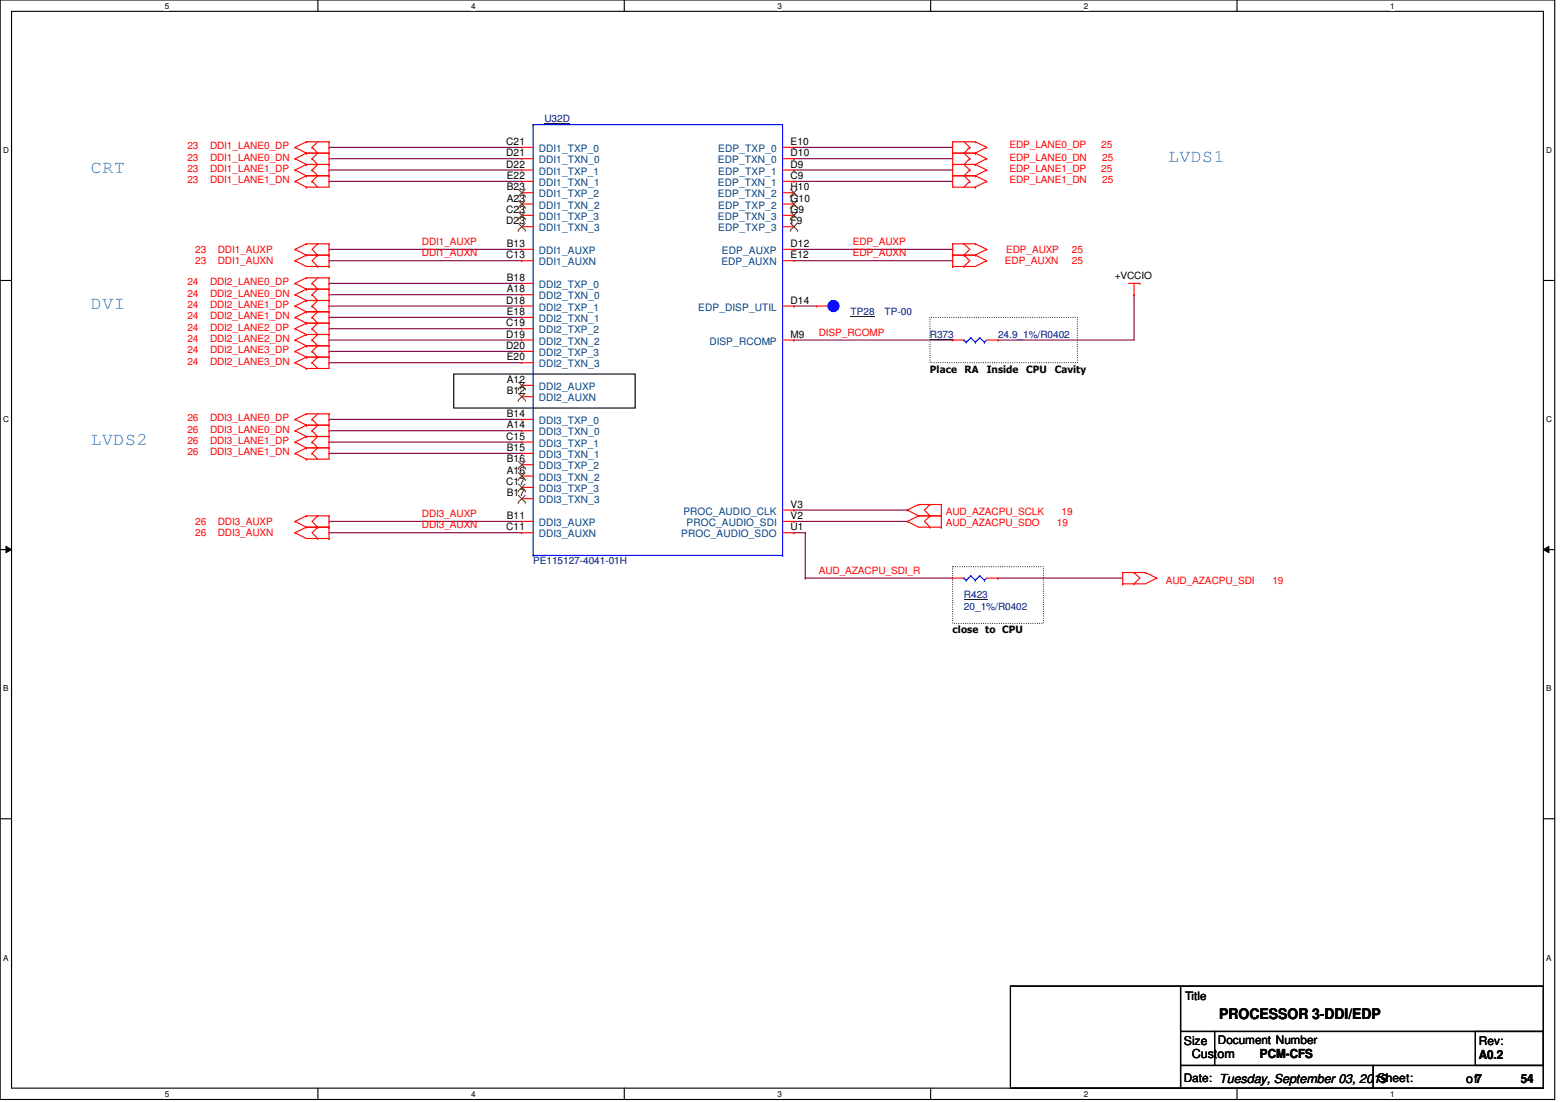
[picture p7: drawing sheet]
<svg xmlns="http://www.w3.org/2000/svg" width="297mm" height="210mm" viewBox="0 0 297 210" stroke-linecap="round" stroke-linejoin="round" font-family="sans-serif">
<path d="M0 0h296v209.4h-296zM2.2 2.2h291.7v205.1h-291.7z" fill="none" stroke="#000" stroke-width=".21"/>
<g fill="#fff">
<path d="M31.4 .3h.8v1.7h-.8z"/>
<path d="M31.4 207.5h.8v1.8h-.8z"/>
</g>
<path d="M60.5 0v2.2M60.5 207.3v2.1" fill="none" stroke="#000" stroke-width=".21"/>
<g fill="#fff">
<path d="M89.7 .3h.8v1.7h-.8z"/>
<path d="M89.7 207.5h.8v1.8h-.8z"/>
</g>
<path d="M118.9 0v2.2M118.9 207.3v2.1" fill="none" stroke="#000" stroke-width=".21"/>
<g fill="#fff">
<path d="M148 .3h.9v1.7h-.9z"/>
<path d="M148 207.5h.9v1.8h-.9z"/>
</g>
<path d="M177.2 0v2.2M177.2 207.3v2.1" fill="none" stroke="#000" stroke-width=".21"/>
<g fill="#fff">
<path d="M206.4 .3h.8v1.7h-.8z"/>
<path d="M206.4 207.5h.8v1.8h-.8z"/>
</g>
<path d="M235.5 0v2.2M235.5 207.3v2.1" fill="none" stroke="#000" stroke-width=".21"/>
<g fill="#fff">
<path d="M264.7 .3h.9v1.7h-.9z"/>
<path d="M264.7 207.5h.9v1.8h-.9z"/>
<path d="M.6 27.8h1.1v1.7h-1.1z"/>
<path d="M294.4 27.8h1.1v1.7h-1.1z"/>
<path d="M.6 79h1.1v1.8h-1.1z"/>
<path d="M294.4 79h1.1v1.8h-1.1z"/>
</g>
<path d="M0 53.4h2.2M293.9 53.4h2.1" fill="none" stroke="#000" stroke-width=".21"/>
<g fill="#fff">
<path d="M.6 130.3h1v1.7h-1z"/>
<path d="M294.4 130.3h1v1.7h-1z"/>
</g>
<path d="M0 104.7h2.2M293.9 104.7h2.1" fill="none" stroke="#000" stroke-width=".21"/>
<path d="M1.1 104.1l1.1 .6-1.1 .6zM293.9 104.7l1-.6v1.2z" fill="#000"/>
<path d="M1.1 104.1l1.1 .6-1.1 .6zM293.9 104.7l1-.6v1.2z" fill="none" stroke="#000" stroke-width=".19"/>
<g fill="#fff">
<path d="M.6 181.6h1v1.7h-1z"/>
<path d="M294.4 181.6h1v1.7h-1z"/>
</g>
<path d="M86.4 71.2h34.5v6.5h-34.5zM0 156h2.2M293.9 156h2.1M192.4 187.8h32.4v19.5h-32.4zM224.8 196.5h6.5v6.4h-6.5zM224.8 187.8h69.1v8.7h-69.1zM231.3 196.5h62.6v6.4h-62.6zM280.9 196.5h13v6.4h-13zM224.8 202.9h36.7v4.4h-36.7zM261.5 202.9h32.4v4.4h-32.4z" fill="none" stroke="#000" stroke-width=".21"/>
<path d="M177.1 60.5h28v8.6h-28zM181.4 107.9h17.3v10.8h-17.3z" fill="none" stroke="#000" stroke-width=".21" stroke-dasharray="0 .4"/>
<g fill="none" stroke="#800040" stroke-width=".21">
<path d="M62.6 34.5h.1M62.6 32.4h.1M62.6 30.2h.1M62.6 28.1h.1M62.6 34.5h36.8M62.6 32.4h36.8M62.6 30.2h36.8M62.6 28.1h36.8M151.2 28.1h.1M151.2 30.2h.1M151.2 32.4h.1M151.2 34.5h.1"/>
<path d="M151.2 34.5h30.2M151.2 32.4h30.2M151.2 30.2h30.2M151.2 28.1h30.2M62.6 47.5h.1M62.6 49.7h.1M62.6 56.1h.1M62.6 58.3h.1M62.6 54h.1M62.6 47.5h36.8M62.6 49.7h36.8M62.6 56.1h36.8"/>
<path d="M62.6 58.3h36.8M62.6 54h36.8M151.2 58.3h.1M151.2 47.5h30.2M151.2 49.7h30.2M151.2 58.3h4.3M181.4 47.5h.1M181.4 49.7h.1M215.9 56.1h.1M215.9 56.1v8.7h-25.9M62.6 66.9h.1M62.6 69.1h.1"/>
<path d="M62.6 62.6h.1M62.6 64.8h.1M62.6 60.5h.1M62.6 79.9h.1M62.6 64.8h36.8M62.6 66.9h36.8M62.6 69.1h36.8M62.6 62.6h36.8M62.6 60.5h36.8M62.6 79.9h36.8M151.2 64.8h.1M151.2 64.8h30.2"/>
<path d="M190 64.8h.1M62.6 99.3h.1M62.6 82h.1M62.6 86.4h.1M62.6 84.2h.1M62.6 99.3h36.8M62.6 82h36.8M62.6 86.4h36.8M62.6 84.2h36.8M151.2 97.2h.1M151.2 99.3h.1M151.2 97.2h21.6"/>
<path d="M151.2 99.3h21.6M62.6 101.5h.1M62.6 101.5h36.8M151.2 101.5h.1M151.2 101.5h2.1M153.3 101.5h.1M153.3 110.1h.1M153.3 110.1h28.1M153.3 101.5v8.6M190 110.1h.1M190 110.1h23.8"/>
</g>
<g fill="none" stroke="#f00" stroke-width=".21">
<path d="M56.2 28.1h.1M56.2 30.2h.1M56.2 32.4h.1M56.2 34.5h.1M56.2 28.1l2.1 1.1M56.2 30.2l2.1 1.1M56.2 32.4l2.1 1.1M56.2 34.5l2.1 1.1M58.3 29.2h.1M58.3 27h.1M58.3 31.3h.1M58.3 33.5h.1"/>
<path d="M58.3 35.6h.1M58.3 29.2h4.3M58.3 27h4.3M58.3 27l-2.1 1.1M58.3 31.3h4.3M58.3 33.5h4.3M58.3 29.2l-2.1 1M58.3 31.3l-2.1 1.1M58.3 33.5l-2.1 1M59.4 28.1h.1M59.4 30.2h.1M59.4 32.4h.1"/>
<path d="M59.4 34.5h.1M59.4 28.1l1.1 1.1-1.1 1M59.4 30.2l1.1 1.1-1.1 1.1M59.4 32.4l1.1 1.1-1.1 1M59.4 34.5l1.1 1.1M60.5 27l-1.1 1.1M62.6 27h.1M62.6 29.2h.1M62.6 31.3h.1M62.6 33.5h.1M62.6 27v8.6h-4.3M99.4 28.1h.1"/>
<path d="M99.4 38.9h.1M99.4 36.7h.1M99.4 30.2h.1M99.4 32.4h.1M99.4 34.5h.1M99.4 32.4h2.1M99.4 30.2h2.1M99.4 28.1h2.1M99.4 38.9h2.1M99.4 36.7h2.1M99.4 34.5h2.1M149 32.4h2.2"/>
<path d="M149 30.2h2.2M149 28.1h2.2M149 38.9h2.2M149 36.7h2.2M149 34.5h2.2M151.2 32.4h.1M151.2 30.2h.1M151.2 28.1h.1M151.2 38.9h.1M151.2 36.7h.1M151.2 34.5h.1M181.4 27h.1"/>
<path d="M181.4 29.2h.1M181.4 31.3h.1M181.4 33.5h.1M181.4 29.2h4.3M181.4 27h4.3M181.4 27v8.6h4.3M181.4 31.3h4.3M181.4 33.5h4.3M183.6 27l1.1 1.1M184.7 28.1h.1M184.7 30.2h.1M184.7 32.4h.1"/>
<path d="M184.7 34.5h.1M184.7 28.1l-1.1 1.1 1.1 1M184.7 30.2l-1.1 1.1 1.1 1.1M184.7 32.4l-1.1 1.1 1.1 1M184.7 34.5l-1.1 1.1M185.7 29.2h.1M185.7 27h.1M185.7 31.3h.1M185.7 33.5h.1M185.7 35.6h.1M185.7 27l2.2 1.1M185.7 29.2l2.2 1"/>
<path d="M185.7 31.3l2.2 1.1M185.7 33.5l2.2 1M187.9 28.1h.1M187.9 30.2h.1M187.9 32.4h.1M187.9 34.5h.1M187.9 28.1l-2.2 1.1M187.9 30.2l-2.2 1.1M187.9 32.4l-2.2 1.1M187.9 34.5l-2.2 1.1M56.2 54h.1M56.2 56.1h.1"/>
<path d="M56.2 58.3h.1M56.2 47.5h.1M56.2 49.7h.1M56.2 54l2.1 1.1M56.2 56.1l2.1 1.1M56.2 58.3l2.1 1.1M56.2 47.5l2.1 1.1M56.2 49.7l2.1 1.1h4.3M58.3 55.1h.1M58.3 52.9h.1M58.3 57.2h.1M58.3 59.4h.1"/>
<path d="M58.3 46.4h.1M58.3 48.6h.1M58.3 55.1h4.3M58.3 52.9h4.3M58.3 52.9l-2.1 1.1M58.3 57.2h4.3M58.3 55.1l-2.1 1M58.3 59.4h4.3M58.3 57.2l-2.1 1.1M58.3 59.4l-2.1 1.1M58.3 48.6h4.3M58.3 46.4l-2.1 1.1"/>
<path d="M58.3 46.4h4.3M58.3 48.6l-2.1 1.1M59.4 54h.1M59.4 56.1h.1M59.4 58.3h.1M59.4 54l1.1 1.1-1.1 1M59.4 56.1l1.1 1.1-1.1 1.1M59.4 58.3l1.1 1.1-1.1 1.1M60.5 48.6h.1M60.5 46.4h.1M60.5 50.8h.1M60.5 52.9l-1.1 1.1"/>
<path d="M60.5 46.4l-1.1 1.1 1.1 1.1M60.5 48.6l-1.1 1.1 1.1 1.1M62.6 52.9h.1M62.6 55.1h.1M62.6 57.2h.1M62.6 59.4h.1M62.6 48.6h.1M62.6 46.4h.1M62.6 50.8h.1M62.6 46.4v4.4M62.6 52.9v17.3h-4.3M99.4 49.7h.1"/>
<path d="M99.4 54h.1M99.4 56.1h.1M99.4 58.3h.1M99.4 47.5h.1M99.4 41h.1M99.4 43.2h.1M99.4 54h2.1M99.4 49.7h2.1M99.4 56.1h2.1M99.4 58.3h2.1M99.4 47.5h2.1M99.4 43.2h2.1"/>
<path d="M99.4 41h2.1M149 49.7h2.2M149 58.3h2.2M149 47.5h2.2M149 43.2h2.2M149 41h2.2M151.2 58.3h.1M151.2 49.7h.1M151.2 47.5h.1M151.2 43.2h.1M151.2 41h.1M181.4 48.6h.1"/>
<path d="M181.4 46.4h.1M181.4 50.8h.1M181.4 46.4v4.4M181.4 48.6h4.3M181.4 46.4h4.3M183.6 48.6h.1M183.6 46.4h.1M183.6 50.8h.1M183.6 46.4l1.1 1.1-1.1 1.1M183.6 48.6l1.1 1.1-1.1 1.1M185.7 46.4h.1M185.7 48.6h.1"/>
<path d="M185.7 46.4l2.2 1.1M185.7 48.6l2.2 1.1M187.9 47.5h.1M187.9 49.7h.1M187.9 49.7l-2.2 1.1h-4.3M187.9 47.5l-2.2 1.1M214.9 54h2.1M215.9 56.1h.1M215.9 54v2.1M217 54h.1M56.2 60.5h.1M56.2 62.6h.1"/>
<path d="M56.2 64.8h.1M56.2 66.9h.1M56.2 69.1h.1M56.2 79.9h.1M56.2 60.5l2.1 1.1M56.2 62.6l2.1 1.1M56.2 64.8l2.1 1.1M56.2 66.9l2.1 1.1M56.2 69.1l2.1 1.1M56.2 79.9l2.1 1.1M58.3 61.6h.1M58.3 63.7h.1"/>
<path d="M58.3 65.9h.1M58.3 68h.1M58.3 70.2h.1M58.3 78.8h.1M58.3 61.6h4.3M58.3 63.7h4.3M58.3 61.6l-2.1 1M58.3 65.9h4.3M58.3 63.7l-2.1 1.1M58.3 68h4.3M58.3 65.9l-2.1 1M58.3 68l-2.1 1.1"/>
<path d="M58.3 78.8h4.3M58.3 78.8l-2.1 1.1M59.4 60.5h.1M59.4 62.6h.1M59.4 64.8h.1M59.4 66.9h.1M59.4 69.1h.1M59.4 79.9h.1M59.4 60.5l1.1 1.1-1.1 1M59.4 62.6l1.1 1.1-1.1 1.1M59.4 64.8l1.1 1.1-1.1 1M59.4 66.9l1.1 1.1-1.1 1.1"/>
<path d="M59.4 69.1l1.1 1.1M59.4 79.9l1.1 1.1-1.1 1M60.5 78.8l-1.1 1.1M62.6 61.6h.1M62.6 63.7h.1M62.6 65.9h.1M62.6 68h.1M62.6 78.8h.1M62.6 78.8v8.7h-4.3M99.4 79.9h.1M99.4 73.4h.1M99.4 75.6h.1"/>
<path d="M99.4 69.1h.1M99.4 60.5h.1M99.4 62.6h.1M99.4 66.9h.1M99.4 64.8h.1M99.4 79.9h2.1M99.4 73.4h2.1M99.4 75.6h2.1M99.4 69.1h2.1M99.4 60.5h2.1M99.4 62.6h2.1M99.4 66.9h2.1"/>
<path d="M99.4 64.8h2.1M149 64.8h2.2M151.2 64.8h.1M56.2 82h.1M56.2 84.2h.1M56.2 86.4h.1M56.2 99.3h.1M56.2 82l2.1 1.1M56.2 84.2l2.1 1.1M56.2 86.4l2.1 1.1M56.2 99.3l2.1 1.1M58.3 81h.1"/>
<path d="M58.3 83.1h.1M58.3 85.3h.1M58.3 87.5h.1M58.3 98.3h.1M58.3 98.3h4.3M58.3 81h4.3M58.3 83.1h4.3M58.3 81l-2.1 1M58.3 85.3h4.3M58.3 83.1l-2.1 1.1M58.3 85.3l-2.1 1.1M58.3 98.3l-2.1 1"/>
<path d="M59.4 82h.1M59.4 84.2h.1M59.4 86.4h.1M59.4 82l1.1 1.1-1.1 1.1M59.4 84.2l1.1 1.1-1.1 1.1M59.4 86.4l1.1 1.1M60.5 98.3h.1M60.5 98.3l-1.1 1 1.1 1.1M62.6 81h.1M62.6 83.1h.1M62.6 85.3h.1M62.6 98.3h.1"/>
<path d="M62.6 98.3v4.3M99.4 99.3h.1M99.4 95h.1M99.4 92.8h.1M99.4 90.7h.1M99.4 88.5h.1M99.4 86.4h.1M99.4 84.2h.1M99.4 82h.1M99.4 99.3h2.1M99.4 95h2.1M99.4 92.8h2.1"/>
<path d="M99.4 90.7h2.1M99.4 88.5h2.1M99.4 86.4h2.1M99.4 84.2h2.1M99.4 82h2.1M149 99.3h2.2M149 97.2h2.2M151.2 97.2h.1M151.2 99.3h.1M172.8 97.2h.1M172.8 99.3h.1M172.8 97.2l2.1 1.1"/>
<path d="M172.8 99.3l2.1 1.1h4.3M174.9 96.1h.1M174.9 98.3h.1M174.9 98.3h4.3M174.9 96.1l-2.1 1.1M174.9 96.1h4.3M174.9 98.3l-2.1 1M177.1 98.3h.1M177.1 96.1h.1M177.1 96.1l-1.1 1.1 1.1 1.1M177.1 98.3l-1.1 1 1.1 1.1M179.2 98.3h.1"/>
<path d="M179.2 96.1h.1M179.2 96.1v4.3M56.2 101.5h.1M56.2 101.5l2.1 1.1h4.3M58.3 100.4h.1M58.3 100.4h4.3M58.3 100.4l-2.1 1.1M60.5 100.4h.1M60.5 102.6h.1M60.5 100.4l-1.1 1.1 1.1 1.1M62.6 100.4h.1M62.6 102.6h.1"/>
<path d="M99.4 101.5h.1M99.4 101.5h2.1M149 101.5h2.2M151.2 101.5h.1M177.1 100.4h.1M179.2 100.4h.1M213.8 111.2h.1M213.8 109.1h.1M213.8 109.1h4.3M213.8 109.1v2.1M215.9 111.2h.1M215.9 109.1h.1"/>
<path d="M215.9 109.1l1.1 1-1.1 1.1M218.1 109.1h.1M218.1 109.1l2.2 1M220.3 110.1h.1M220.3 110.1l-2.2 1.1h-4.3"/>
</g>
<path d="M101.5 23.7h.1M101.5 23.7v82.1M101.5 23.7h47.5v82.1M101.5 105.8h.1M101.5 105.8h47.5M149 105.8h.1" fill="none" stroke="#00f" stroke-width=".21"/>
<path d="M103.7 23.6h4.8" fill="none" stroke="#000080" stroke-width=".19"/>
<g fill="none" stroke="#804000" stroke-width=".19">
<path d="M98.7 39.5h.1M98.7 37.4h.1M98.7 38.2l1.3 1.3M98.7 36.1l1.3 1.3M100 38.2l-1.3 1.3M100 36.1l-1.3 1.3M100 39.5h.1M100 37.4h.1M150.5 39.5h.1M150.5 37.4h.1M150.5 38.2l1.3 1.3M150.5 36.1l1.3 1.3"/>
<path d="M151.8 38.2l-1.3 1.3M151.8 36.1l-1.3 1.3M151.8 39.5h.1M151.8 37.4h.1M98.7 41.7h.1M98.7 43.9h.1M98.7 40.4l1.3 1.3M98.7 42.5l1.3 1.4M100 40.4l-1.3 1.3M100 42.5l-1.3 1.4M100 41.7h.1M100 43.9h.1"/>
<path d="M150.5 43.9h.1M150.5 41.7h.1M150.5 42.5l1.3 1.4M150.5 40.4l1.3 1.3M151.8 42.5l-1.3 1.4M151.8 40.4l-1.3 1.3M151.8 43.9h.1M151.8 41.7h.1M98.7 74.1h.1M98.7 76.2h.1M98.7 72.8l1.3 1.3M98.7 74.9l1.3 1.3"/>
<path d="M100 72.8l-1.3 1.3M100 74.9l-1.3 1.3M100 74.1h.1M100 76.2h.1M98.7 95.7h.1M98.7 93.5h.1M98.7 91.4h.1M98.7 89.2h.1M98.7 94.4l1.3 1.3M98.7 92.2l1.3 1.3M98.7 90l1.3 1.4M98.7 87.9l1.3 1.3"/>
<path d="M100 94.4l-1.3 1.3M100 92.2l-1.3 1.3M100 90l-1.3 1.4M100 87.9l-1.3 1.3M100 95.7h.1M100 93.5h.1M100 91.4h.1M100 89.2h.1"/>
</g>
<circle cx="158.7" cy="58.3" r="1.06" fill="#00f"/>
<g fill="none" stroke="#00f" stroke-width=".21">
<path d="M183.6 64.8h.1M183.6 64.8l.4 .4M184 65.2h.1M184.9 64.3h.1M184.9 64.3l-.9 .9M184.9 64.3l.8 .9M185.7 65.2h.1M186.6 64.3h.1M186.6 64.3l.8 .9M186.6 64.3l-.9 .9M187.4 65.2h.1M187.9 64.8l-.5 .4"/>
<path d="M183.6 110.1h.1M183.6 110.1l.4 .4M184 110.5h.1M184.9 109.7h.1M184.9 109.7l-.9 .8M184.9 109.7l.8 .8M185.7 110.5h.1M186.6 109.7h.1M186.6 109.7l.8 .8M186.6 109.7l-.9 .8M187.4 110.5h.1M187.9 110.1l-.5 .4"/>
<circle cx="158.7" cy="58.3" r="1.06"/>
</g>
<path d="M162 60.3h4.5M177.1 64.6h4.5M183.6 114.2h4.5" fill="none" stroke="#000080" stroke-width=".19"/>
<path d="M155.5 58.3h.1M155.5 58.3h2.1M181.4 64.8h.1M181.4 64.8h2.2M187.9 64.8h2.1M190 64.8h.1M181.4 110.1h.1M181.4 110.1h2.2M187.9 110.1h2.1M190 110.1h.1" fill="none" stroke="#f00" stroke-width=".21"/>
<g font-size="3.4" fill="#0080ff">
<text x="17.3" y="32.9">CRT</text>
<text x="222.4" y="30.8">LVDS1</text>
<text x="17.3" y="58.8">DVI</text>
<text x="17.3" y="84.8">LVDS2</text>
</g>
<text font-size="2.8" x="232.2" y="194.1">PROCESSOR 3-DDI/EDP</text>
<g font-size="2.4">
<text x="226.9" y="201.5">Custom</text>
<text x="239.9" y="201.5">PCM-CFS</text>
<text x="281.6" y="201.7">A0.2</text>
<text x="279.2" y="206.2">of7</text>
<text x="289.6" y="206.2">54</text>
</g>
<g font-size="2.3">
<text x="225.4" y="199.1">Size</text>
<text x="281.6" y="199">Rev:</text>
<text x="262.4" y="206.1">Sheet:</text>
</g>
<g font-size="2.2">
<text x="225.7" y="190.5">Title</text>
<text x="231.9" y="198.9">Document Number</text>
<text x="225.4" y="206.1">Date: Tuesday, September 03, 2019</text>
</g>
<g font-size="1.9" fill="#000080">
<text x="103.7" y="23.3">U32D</text>
<text x="162" y="60">TP28</text>
<text x="168.4" y="60">TP-00</text>
<text x="177.1" y="64.3">R373</text>
<text x="190" y="64.3">24.9_1%/R0402</text>
<text x="101.5" y="107.5">PE115127-4041-01H</text>
<text x="183.6" y="114">R423</text>
<text x="183.6" y="116.1">20_1%/R0402</text>
</g>
<g font-size="1.9" fill="#f00">
<text x="35.7" y="28.4">23</text>
<text x="40" y="28.4">DDI1_LANE0_DP</text>
<text x="192.2" y="28.2">EDP_LANE0_DP</text>
<text x="209.7" y="28.2">25</text>
<text x="35.7" y="30.6">23</text>
<text x="35.7" y="32.8">23</text>
<text x="35.7" y="34.9">23</text>
<text x="40" y="30.6">DDI1_LANE0_DN</text>
<text x="40" y="32.8">DDI1_LANE1_DP</text>
<text x="40" y="34.9">DDI1_LANE1_DN</text>
<text x="192.2" y="30.6">EDP_LANE0_DN</text>
<text x="192.2" y="32.8">EDP_LANE1_DP</text>
<text x="192.2" y="34.9">EDP_LANE1_DN</text>
<text x="209.7" y="32.8">25</text>
<text x="209.9" y="30.6">25</text>
<text x="209.9" y="34.9">25</text>
<text x="80.3" y="46.7">DDI1_AUXP</text>
<text x="162.4" y="46.7">EDP_AUXP</text>
<text x="37.2" y="48.1">23</text>
<text x="37.2" y="50.3">23</text>
<text x="41.5" y="48.1">DDI1_AUXP</text>
<text x="41.5" y="50.3">DDI1_AUXN</text>
<text x="80.3" y="48.8">DDI1_AUXN</text>
<text x="162.4" y="48.8">EDP_AUXN</text>
<text x="191.3" y="50.3">EDP_AUXN</text>
<text x="191.6" y="48.1">EDP_AUXP</text>
<text x="204.1" y="48.1">25</text>
<text x="204.1" y="50.3">25</text>
<text x="35.7" y="54.4">24</text>
<text x="35.7" y="56.5">24</text>
<text x="35.7" y="58.7">24</text>
<text x="40" y="54.4">DDI2_LANE0_DP</text>
<text x="40" y="56.5">DDI2_LANE0_DN</text>
<text x="40" y="58.7">DDI2_LANE1_DP</text>
<text x="35.7" y="60.8">24</text>
<text x="35.7" y="63">24</text>
<text x="35.7" y="65.2">24</text>
<text x="40" y="60.8">DDI2_LANE1_DN</text>
<text x="40" y="63">DDI2_LANE2_DP</text>
<text x="40" y="65.2">DDI2_LANE2_DN</text>
<text x="155.9" y="63.9">DISP_RCOMP</text>
<text x="35.7" y="67.3">24</text>
<text x="35.7" y="69.5">24</text>
<text x="40" y="67.3">DDI2_LANE3_DP</text>
<text x="40" y="69.5">DDI2_LANE3_DN</text>
<text x="35.7" y="80.3">26</text>
<text x="35.7" y="82.4">26</text>
<text x="40" y="80.3">DDI3_LANE0_DP</text>
<text x="40" y="82.4">DDI3_LANE0_DN</text>
<text x="35.7" y="84.6">26</text>
<text x="35.7" y="86.7">26</text>
<text x="40" y="84.6">DDI3_LANE1_DP</text>
<text x="40" y="86.7">DDI3_LANE1_DN</text>
<text x="37.2" y="99.9">26</text>
<text x="41.5" y="99.9">DDI3_AUXP</text>
<text x="80.3" y="98.5">DDI3_AUXP</text>
<text x="80.3" y="100.6">DDI3_AUXN</text>
<text x="180.1" y="98">AUD_AZACPU_SCLK</text>
<text x="180.1" y="100.2">AUD_AZACPU_SDO</text>
<text x="201.2" y="100.2">19</text>
<text x="202.1" y="98">19</text>
<text x="37.2" y="102.1">26</text>
<text x="41.5" y="102.1">DDI3_AUXN</text>
<text x="155.9" y="109.3">AUD_AZACPU_SDI_R</text>
<text x="222" y="111.2">AUD_AZACPU_SDI</text>
<text x="242.3" y="111.2">19</text>
</g>
<g font-size="1.9">
<text x="96.4" y="27.6">C21</text>
<text x="96.4" y="29.8">D21</text>
<text x="150.5" y="29.8">D10</text>
<text x="150.5" y="27.6">E10</text>
<text x="96.4" y="31.9">D22</text>
<text x="96.5" y="34.1">E22</text>
<text x="150.5" y="31.9">D9</text>
<text x="150.5" y="34.1">C9</text>
<text x="96.4" y="40.6">C23</text>
<text x="96.5" y="38.4">A23</text>
<text x="96.5" y="36.2">B23</text>
<text x="150.5" y="40.6">G9</text>
<text x="150.5" y="38.4">G10</text>
<text x="150.5" y="36.2">H10</text>
<text x="96.4" y="42.7">D23</text>
<text x="96.5" y="47">B13</text>
<text x="150.5" y="47">D12</text>
<text x="150.5" y="42.7">F9</text>
<text x="96.4" y="49.2">C13</text>
<text x="96.5" y="53.5">B18</text>
<text x="150.5" y="49.2">E12</text>
<text x="212.3" y="53.1">+VCCIO</text>
<text x="96.4" y="57.8">D18</text>
<text x="96.5" y="55.7">A18</text>
<text x="96.5" y="60">E18</text>
<text x="150.5" y="57.8">D14</text>
<text x="96.4" y="62.1">C19</text>
<text x="96.4" y="64.3">D19</text>
<text x="150.5" y="64.3">M9</text>
<text x="96.4" y="66.5">D20</text>
<text x="96.5" y="68.6">E20</text>
<text x="177.1" y="71">Place</text>
<text x="183.7" y="71">RA</text>
<text x="187.9" y="71">Inside</text>
<text x="195.4" y="71">CPU</text>
<text x="200.8" y="71">Cavity</text>
<text x="96.5" y="72.9">A12</text>
<text x="96.5" y="75.1">B12</text>
<text x="96.4" y="83.7">C15</text>
<text x="96.5" y="81.6">A14</text>
<text x="96.5" y="79.4">B14</text>
<text x="96.5" y="88.1">B16</text>
<text x="96.5" y="85.9">B15</text>
<text x="96.4" y="92.4">C17</text>
<text x="96.5" y="94.5">B17</text>
<text x="96.5" y="90.2">A16</text>
<text x="96.4" y="101">C11</text>
<text x="96.5" y="98.8">B11</text>
<text x="150.5" y="96.7">V3</text>
<text x="150.5" y="98.8">V2</text>
<text x="150.5" y="101">U1</text>
<text x="181.4" y="120.6">close to CPU</text>
</g>
<g font-size="1.9" fill="#004080">
<text x="102.6" y="29">DDI1_TXP_0</text>
<text x="136.8" y="29">EDP_TXP_0</text>
<text x="102.6" y="31.1">DDI1_TXN_0</text>
<text x="102.6" y="33.3">DDI1_TXP_1</text>
<text x="102.6" y="35.4">DDI1_TXN_1</text>
<text x="136.7" y="31.1">EDP_TXN_0</text>
<text x="136.7" y="35.4">EDP_TXN_1</text>
<text x="136.8" y="33.3">EDP_TXP_1</text>
<text x="102.6" y="41.9">DDI1_TXP_3</text>
<text x="102.6" y="39.8">DDI1_TXN_2</text>
<text x="102.6" y="37.6">DDI1_TXP_2</text>
<text x="136.7" y="41.9">EDP_TXN_3</text>
<text x="136.7" y="37.6">EDP_TXN_2</text>
<text x="136.8" y="39.8">EDP_TXP_2</text>
<text x="102.6" y="44.1">DDI1_TXN_3</text>
<text x="136.8" y="44.1">EDP_TXP_3</text>
<text x="102.6" y="50.5">DDI1_AUXN</text>
<text x="102.6" y="48.4">DDI1_AUXP</text>
<text x="137.4" y="50.5">EDP_AUXN</text>
<text x="137.5" y="48.4">EDP_AUXP</text>
<text x="102.6" y="54.9">DDI2_TXP_0</text>
<text x="102.6" y="57">DDI2_TXN_0</text>
<text x="102.6" y="59.2">DDI2_TXP_1</text>
<text x="133" y="59.2">EDP_DISP_UTIL</text>
<text x="102.6" y="61.3">DDI2_TXN_1</text>
<text x="102.6" y="63.5">DDI2_TXP_2</text>
<text x="102.6" y="65.7">DDI2_TXN_2</text>
<text x="135.1" y="65.7">DISP_RCOMP</text>
<text x="102.6" y="70">DDI2_TXN_3</text>
<text x="102.6" y="67.8">DDI2_TXP_3</text>
<text x="102.6" y="74.3">DDI2_AUXP</text>
<text x="102.6" y="76.5">DDI2_AUXN</text>
<text x="102.6" y="82.9">DDI3_TXN_0</text>
<text x="102.6" y="80.8">DDI3_TXP_0</text>
<text x="102.6" y="89.4">DDI3_TXP_2</text>
<text x="102.6" y="87.2">DDI3_TXN_1</text>
<text x="102.6" y="85.1">DDI3_TXP_1</text>
<text x="102.6" y="95.9">DDI3_TXN_3</text>
<text x="102.6" y="93.7">DDI3_TXP_3</text>
<text x="102.6" y="91.6">DDI3_TXN_2</text>
<text x="102.6" y="100.2">DDI3_AUXP</text>
<text x="130.1" y="98">PROC_AUDIO_CLK</text>
<text x="130.7" y="100.2">PROC_AUDIO_SDI</text>
<text x="102.6" y="102.4">DDI3_AUXN</text>
<text x="129.7" y="102.4">PROC_AUDIO_SDO</text>
</g>
<g font-size="1.6">
<text x="31.4" y="1.7">5</text>
<text x="89.7" y="1.7">4</text>
<text x="148" y="1.7">3</text>
<text x="206.4" y="1.7">2</text>
<text x="264.7" y="1.7">1</text>
<text x=".6" y="29.2">D</text>
<text x="294.4" y="29.2">D</text>
<text x=".6" y="80.4">C</text>
<text x="294.4" y="80.4">C</text>
<text x=".6" y="131.7">B</text>
<text x="294.4" y="131.7">B</text>
<text x=".6" y="183">A</text>
<text x="294.4" y="183">A</text>
<text x="31.4" y="208.9">5</text>
<text x="89.7" y="208.9">4</text>
<text x="148" y="208.9">3</text>
<text x="206.4" y="208.9">2</text>
<text x="264.7" y="208.9">1</text>
</g>
</svg>
